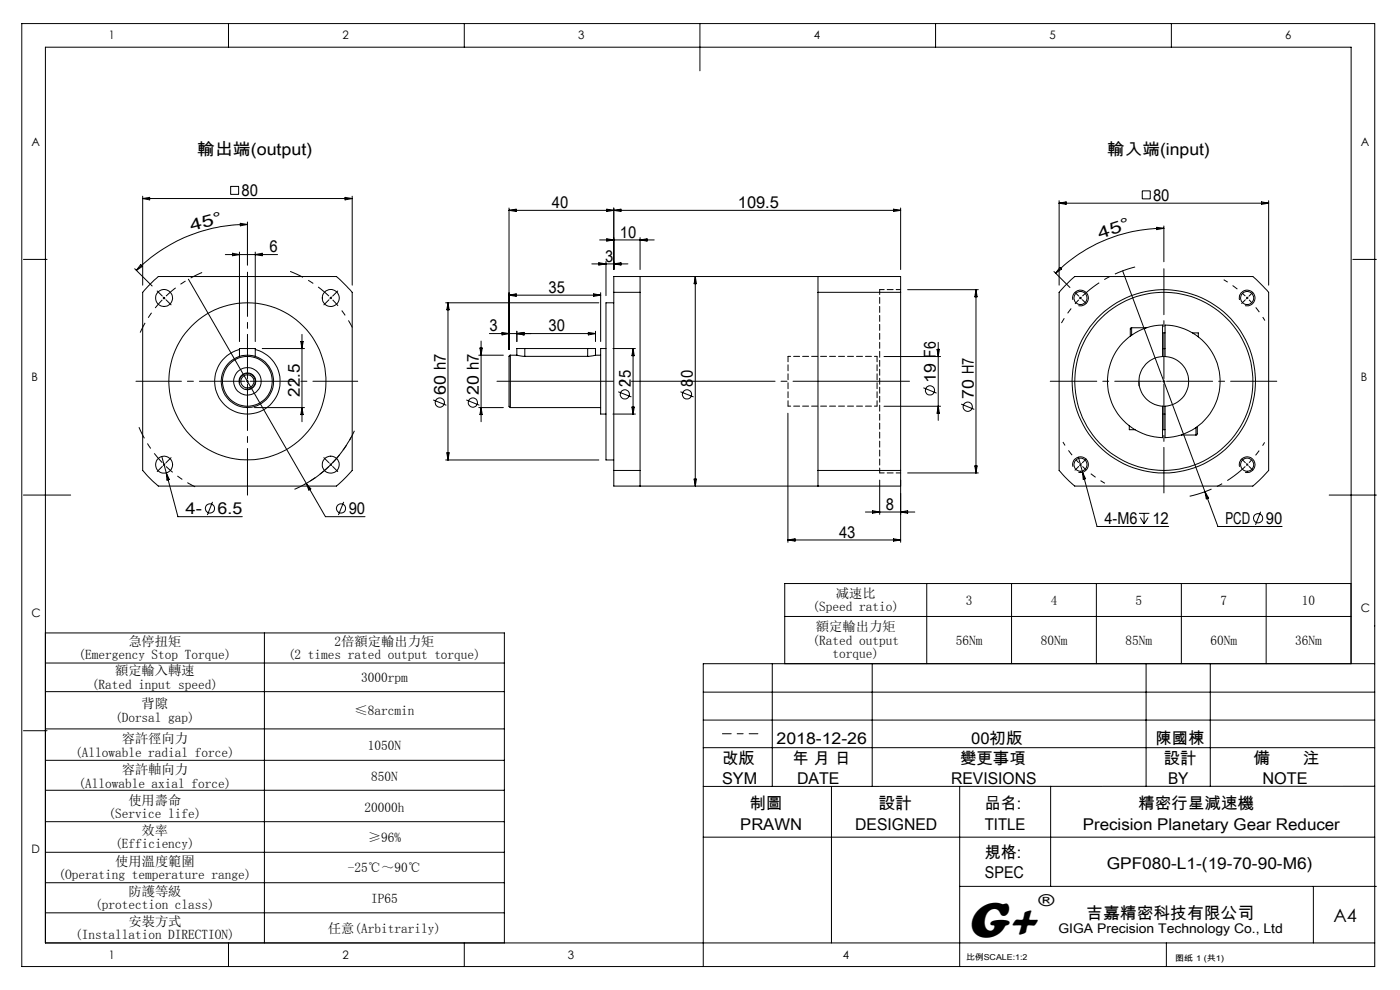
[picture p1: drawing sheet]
<svg xmlns="http://www.w3.org/2000/svg" width="297mm" height="210mm" viewBox="0 0 297 210" stroke-linecap="round" stroke-linejoin="round" font-family="sans-serif">
<g fill="none" stroke="#000" stroke-width=".21">
<path d="M4.6 5h287v200h-287zM48.5 5v5M98.5 5v5M148.5 5v10M198.5 5v5M248.5 5v5M48.9 39.5h1.7v1.7h-1.7zM5 55h5M28.6 57l3.7 3.7M29.8 56.1l.4 .4-1.3 .9zM30.3 41.6v18.9M30.3 42.1h44.4"/>
<path d="M30.3 42.1l1.5-.2v.5zM40 59.2l29 50.4h8.4M47.8 54h11.1M49.3 53.7l1.5 .3-1.5 .2zM50.8 53.5v19M51 47.4l1.5 .2-1.5 .3zM52.5 47.6a33.2 33.2 0 0 0-23.6 9.8M52.5 47.1v9.2M54.2 53.5v19M54.2 54l1.4-.3v.5zM73.2 41.9l1.5 .2-1.5 .3zM74.7 41.6v18.9"/>
<path d="M108 44.6h83.1M108 44.1v30M108 44.6l1.5-.2v.5zM125.6 56h7.6M127 55.7l1.6 .3-1.6 .2zM127.2 50.9h11.6M128.6 55.5v7.2M128.7 44.4l1.5 .2-1.5 .3zM128.7 50.7l1.5 .2-1.5 .2zM130.2 44.1v13.1M130.2 44.6l1.5-.2v.5zM130.2 56l1.5-.3v.5z"/>
<path d="M135.8 58.7v3.3M135.8 50.4v6.8M135.8 50.9l1.5-.2v.4zM147.5 58.7v44.4M147.5 58.7l.2 1.5h-.5zM173.5 58.7v3.3M189.5 44.4l1.6 .2-1.6 .3zM191.1 44.1v13.1M223.6 57.6l3.4 3.4M224.7 42.6v17.9M224.7 43.1h44.4M224.7 43.1l1.5-.3v.5z"/>
<path d="M224.9 56.7l.3 .4-1.3 .9zM238.2 57.5l17.4 46.8M242.3 40.5h1.7v1.7h-1.7zM245.4 48.2l1.5 .2-1.5 .3zM246.9 48.4a32.5 32.5 0 0 0-23 9.6M246.9 47.9v7.6M267.6 42.8l1.5 .3-1.5 .2zM269.1 42.6v17.9M287 55h5M31.9 60.3l1.7-1.6h37.8l2.1 2 1.2 1.3v37.8l-2 2.1-1.3 1.2h-37.8l-2.2-2-1.1-1.3v-37.8zM34.6 63l.2 .2M34.8 63.2l-.2 .2"/>
<path d="M34.8 63.2l.2 .2M35 63l-.2 .2M50.8 74.1a6.9 6.9 0 0 0-4 10.7 6.9 6.9 0 0 0 11.4 0 6.9 6.9 0 0 0-4-10.7M50.8 75.6v-1.7h3.4v1.7M55.6 73.9h9M63.8 72.5h.5l-.2 1.4zM64.1 70.9v18.6M94.5 64.2h32.5M95 64.2v33.4M95 64.2l.3 1.5h-.5zM101.6 75.3h5.2M101.8 73.8h.5l-.2 1.5z"/>
<path d="M102.1 72.3v17.2M103.8 70.8h22.5M106.5 70.5l1.5 .3-1.5 .2zM108 62.6l1.5-.3v.6zM108 62.6h19.4M108.3 75.3l-.3 .3v10.6l.3 .3M108.3 75.3v11.2M109.6 70.3v2.2M109.6 70.8l1.6-.3v.5zM109.7 75.3l1.6 .3M111.3 73.9h-1.7v1.4h-1.3M111.3 73.9h13.4"/>
<path d="M111.3 75.6h13.4M111.3 73.9v1.7M124.7 73.9h1.6v1.4M124.7 73.9v1.7M124.8 70.5l1.5 .3-1.5 .2zM125.9 62.3l1.5 .3-1.5 .3zM126.3 75.3l-1.6 .3M126.3 75.3h1.1M126.3 70.3v2.2M127.4 62.1v10.4M128.6 73.9h-1.2v13.9h1.2M130 73.9h4.8"/>
<path d="M130.2 62v-3.3h60.9v3.3M130.2 64.2h-1.6v33.4h1.6M130.2 62v37.8M130.2 62h5.6M134.3 73.9v13.9M134.3 73.9l.2 1.6h-.4zM135.8 62v37.8M173.5 62h17.6M173.5 62v37.8M187.5 75.6h12M191.1 62v37.8M192.5 61.4h15"/>
<path d="M198.8 74.1h.5l-.3 1.5zM199 72.6v16.6M207 61.4v38.9M207 61.4l.3 1.6h-.5zM225.8 60.7l2.2-2h37.8l.9 .7 2.4 2.6v37.8l-1.2 1.3-2.1 2h-37.8l-1.3-1.2-2-2.1v-37.8zM227.6 63.6a1.67 1.67 0 0 1 1.5-2 1.67 1.67 0 0 1 1.8 1.8 1.67 1.67 0 0 1-2.1 1.4M229 63l.4 .4M229.4 63l-.4 .4M240.1 69.5l-.3 .2v1.6M240.1 69.5v1.6M240.1 69.5l3 .1M246.6 75.6a5.3 5.3 0 0 0-5 5.3 5.3 5.3 0 0 0 5 5.3"/>
<path d="M246.6 75.6v-6.6a11.9 11.9 0 0 0-11.7 11.9 11.9 11.9 0 0 0 11.7 11.9v-6.6M246.6 75.6h.6M246.6 74h.6M246.6 70.6h.6M247.2 75.6a5.3 5.3 0 0 1 5 5.3 5.3 5.3 0 0 1-5 5.3M247.2 75.6v-6.6a11.9 11.9 0 0 1 11.6 11.9 11.9 11.9 0 0 1-11.6 11.9v-6.6M253 70.6h1.2v.9M263 63.6a1.67 1.67 0 0 1 1.5-2 1.67 1.67 0 0 1 1.7 1.8 1.67 1.67 0 0 1-2.1 1.4M34.3 96.8l1 3.5M50.9 81.3a1.67 1.67 0 0 1 1.5-2.1 1.67 1.67 0 0 1 1.7 1.9 1.67 1.67 0 0 1-2.1 1.4M52.3 86.5h.2M54 86.5h10.6"/>
<path d="M64.1 86.5l.2 1.4h-.5zM74.5 92.7a25.3 25.3 0 0 1-9.9 10.1M91.9 84.8l2.8 1.2M94.5 97.6h32.5M94.8 96.1h.5l-.3 1.5zM98.9 84.8l2.8 1.2M101.6 86.5h5.2M102.1 86.5l.2 1.4h-.5zM108.3 86.5h19.1M130 87.8h4.8M130.2 99.8v3.3h60.9v-3.3M130.2 99.8h5.6"/>
<path d="M131.2 83.1l2.7 1.1M134.1 86.4h.4l-.2 1.4zM135.8 99.8v3.3M144.4 83.1l2.7 1.1M167.1 87.7v27.3M173.5 99.8v3.3M173.5 99.8h17.6M187.5 86.2h12M195.9 82.3l2.8 1.1M199 86.2l.3 1.5h-.5zM203.9 85.7l2.8 1.1M206.8 98.8h.5l-.3 1.5z"/>
<path d="M227.6 99a1.67 1.67 0 0 1 1.5-2.1 1.67 1.67 0 0 1 1.8 1.8 1.67 1.67 0 0 1-2.1 1.5M228.8 97l.9 3.2M239.6 90.3v.8h1.2M241.6 80.9v.9M246.6 86.2h.6M246.6 87.8h.6M246.6 91.1h.6M250.7 92.2l3 .1M253.7 90.7v1.6M254 90.5v1.6l-.3 .2M263 99a1.67 1.67 0 0 1 1.4-2.1 1.67 1.67 0 0 1 1.8 1.8 1.67 1.67 0 0 1-2.1 1.5M5 105h10"/>
<path d="M35.3 100.3l2.4 9.3h13.7M35.3 100.3l.6 1.4-.5 .1zM45.1 106.5l-1.1 2.7M65 102.5l.9 1.2-.4 .3zM72.9 106.5l-1.1 2.7M147.2 101.6h.5l-.2 1.5zM167.1 114.5h24M167.1 114.5l1.6-.2v.5zM183.6 108.6h10.5M185.1 108.3l1.5 .3-1.5 .3zM186.6 101.8v7.3M189.5 114.3l1.6 .2-1.6 .3z"/>
<path d="M191.1 101.8v13.2M191.1 108.6l1.4-.3v.6zM192.5 100.3h15M229.7 100.2l3 11.5h15.2M229.7 100.2l.6 1.4-.5 .1zM241.6 108.9h2.2M241.9 109.8l.8 1.3M242.7 108.9v2.2M243.6 109.8l-.9 1.3M255.6 104.3l2.8 7.4h13.6M255.6 104.3l.8 1.3-.5 .2zM267.4 108.5l-1.1 2.8"/>
<path d="M282 105h10M9.6 134.3h97.4v65.7M56.1 134.3v65.7M166.5 130.8h120.1M196.6 123.8v17M214.6 123.8v17M232.6 123.8v17M250.6 123.8v17M268.6 123.8v17M5 155h5M9.6 140.6h97.4M9.6 146.7h97.4"/>
<path d="M9.6 154.6h97.4M149.2 152.7h142.4M149.2 146.8h142.4M149.2 158.6h142.4M163.8 140.8v26M166.5 140.8v-17h120.1v17M185 140.8v26M243.1 140.8v26M256.8 140.8v26M286.6 140.8v-130.8h-277v190h282M291.6 140.8h-142.4v64.2M9.6 161.3h97.4"/>
<path d="M9.6 167.6h97.4M9.6 174.3h97.4M149.2 177.6h142.4M176.4 166.8v33.2M203.6 166.8v38.2M222.9 166.8v21.2M291.6 166.8h-142.4M9.6 180.8h97.4M9.6 187.2h97.4M9.6 193.6h97.4M203.6 188h88.4M278.6 188v12"/>
<path d="M48.5 200v5M98.5 200v5M247.4 200v5"/>
<circle cx="34.8" cy="63.2" r="1.8"/>
<circle cx="70.2" cy="63.2" r="1.79"/>
<circle cx="229.2" cy="63.2" r="1.38"/>
<circle cx="264.6" cy="63.2" r="1.38"/>
<circle cx="34.8" cy="98.6" r="1.81"/>
<circle cx="52.5" cy="80.9" r="5.6"/>
<circle cx="52.5" cy="80.9" r="1.38"/>
<circle cx="52.5" cy="80.9" r="2.9"/>
<circle cx="52.5" cy="80.9" r="16.7"/>
<circle cx="52.5" cy="80.9" r="1.77"/>
<circle cx="52.5" cy="80.9" r="5.3"/>
<circle cx="70.2" cy="98.6" r="1.8"/>
<circle cx="93.3" cy="85.4" r=".98"/>
<circle cx="100.3" cy="85.4" r=".98"/>
<circle cx="132.6" cy="83.7" r=".98"/>
<circle cx="145.8" cy="83.7" r=".98"/>
<circle cx="197.3" cy="82.8" r=".98"/>
<circle cx="205.3" cy="86.3" r=".98"/>
<circle cx="229.2" cy="98.6" r="1.39"/>
<circle cx="246.9" cy="80.9" r="19.4"/>
<circle cx="246.9" cy="80.9" r="18.9"/>
<circle cx="264.6" cy="98.6" r="1.39"/>
<circle cx="44.5" cy="107.8" r=".97"/>
<circle cx="72.3" cy="107.8" r=".97"/>
<circle cx="266.9" cy="109.9" r=".98"/>
</g>
<path d="M228.8 63.6a25 25 0 0 0-3.6 4.9" fill="none" stroke="#000" stroke-width=".21" stroke-dasharray="30.5 1.3 1.3 1.3" stroke-dashoffset="29.3" stroke-linecap="butt"/>
<path d="M229.6 62.8a25 25 0 0 1 11.2-6.2" fill="none" stroke="#000" stroke-width=".21" stroke-dasharray="30.5 1.3 1.3 1.3" stroke-dashoffset="25.9" stroke-linecap="butt"/>
<path d="M70.2 63.2l-.2-.2M70.2 63.2l.2 .2M264.6 63.2l-.2-.2M264.6 63.2l.2 .2M34.8 98.6l.2 .1M34.8 98.6l-.2-.2M70.2 98.6l.2-.2M70.2 98.6l-.2 .1M229.2 98.6l.2 .1M229.2 98.6l-.2-.2M264.6 98.6l.2-.2M264.6 98.6l-.2 .1" fill="none" stroke="#000" stroke-width=".21" stroke-dasharray="30.5 1.3 1.3 1.3" stroke-linecap="butt"/>
<path d="M264.2 62.8a25 25 0 0 0-4.6-3.5" fill="none" stroke="#000" stroke-width=".21" stroke-dasharray="30.5 1.3 1.3 1.3" stroke-dashoffset="29.5" stroke-linecap="butt"/>
<path d="M265 63.6l1.8 2.1 1.5 2.3M228.8 98.2l-1.8-2.1-1.5-2.3" fill="none" stroke="#000" stroke-width=".21" stroke-dasharray="30.5 1.3 1.3 1.3" stroke-dashoffset="29.6" stroke-linecap="butt"/>
<path d="M265 98.2l1.7-2.1 1.6-2.3" fill="none" stroke="#000" stroke-width=".21" stroke-dasharray="30.5 1.3 1.3 1.3" stroke-dashoffset="29.7" stroke-linecap="butt"/>
<path d="M264.2 98.9a25 25 0 0 1-11.8 6.4" fill="none" stroke="#000" stroke-width=".21" stroke-dasharray="30.5 1.3 1.3 1.3" stroke-dashoffset="25.6" stroke-linecap="butt"/>
<path d="M229.6 98.9a25 25 0 0 0 4.8 3.6" fill="none" stroke="#000" stroke-width=".21" stroke-dasharray="30.5 1.3 1.3 1.3" stroke-dashoffset="29.4" stroke-linecap="butt"/>
<path d="M34.4 63.6a25 25 0 0 0-4.7 6.9" fill="none" stroke="#000" stroke-width=".21" stroke-dasharray="30.5 1.3 1.3 1.3" stroke-dashoffset="28.2" stroke-linecap="butt"/>
<path d="M35.2 62.8a25 25 0 0 1 7.7-5" fill="none" stroke="#000" stroke-width=".21" stroke-dasharray="30.5 1.3 1.3 1.3" stroke-dashoffset="27.8" stroke-linecap="butt"/>
<path d="M35.2 98.9a25 25 0 0 0 6.2 4.4" fill="none" stroke="#000" stroke-width=".21" stroke-dasharray="30.5 1.3 1.3 1.3" stroke-dashoffset="28.6" stroke-linecap="butt"/>
<path d="M34.4 98.2a25 25 0 0 1-4.9-7.6" fill="none" stroke="#000" stroke-width=".21" stroke-dasharray="30.5 1.3 1.3 1.3" stroke-dashoffset="27.9" stroke-linecap="butt"/>
<path d="M70.6 98.2a25 25 0 0 0 4.6-6.8" fill="none" stroke="#000" stroke-width=".21" stroke-dasharray="30.5 1.3 1.3 1.3" stroke-dashoffset="28.3" stroke-linecap="butt"/>
<path d="M69.8 98.9a25 25 0 0 1-7.3 4.9" fill="none" stroke="#000" stroke-width=".21" stroke-dasharray="30.5 1.3 1.3 1.3" stroke-dashoffset="28" stroke-linecap="butt"/>
<path d="M69.8 62.8a25 25 0 0 0-8.2-5.2" fill="none" stroke="#000" stroke-width=".21" stroke-dasharray="30.5 1.3 1.3 1.3" stroke-dashoffset="27.5" stroke-linecap="butt"/>
<path d="M70.6 63.6a25 25 0 0 1 4.1 5.9" fill="none" stroke="#000" stroke-width=".21" stroke-dasharray="30.5 1.3 1.3 1.3" stroke-dashoffset="28.8" stroke-linecap="butt"/>
<path d="M105.4 80.9h87.5" fill="none" stroke="#000" stroke-width=".21" stroke-dasharray="30.5 1.3 1.3 1.3" stroke-dashoffset="5.8"/>
<path d="M153.3 155.6h7.5" fill="none" stroke="#000" stroke-width=".21" stroke-dasharray="30.5 1.3 1.3 1.3" stroke-dashoffset="28.6"/>
<path d="M191.1 61.4h-4.5M186.6 100.3h4.5" fill="none" stroke="#000" stroke-width=".21" stroke-dasharray="1.3 .6" stroke-dashoffset=".3"/>
<path d="M186.6 100.3v-38.9" fill="none" stroke="#000" stroke-width=".21" stroke-dasharray="1.3 .6" stroke-dashoffset=".2"/>
<path d="M167.2 86.2v-10.6M186.1 86.2v-10.6" fill="none" stroke="#000" stroke-width=".21" stroke-dasharray="1.3 .6" stroke-dashoffset=".1"/>
<path d="M186.1 75.6h-18.9M167.2 86.2h18.9" fill="none" stroke="#000" stroke-width=".21" stroke-dasharray="1.3 .6" stroke-dashoffset=".7"/>
<g fill="none" stroke="#000" stroke-width=".21" stroke-dasharray="30.5 1.3 1.3 1.3">
<path d="M34.4 62.8l-1-1.1M35.2 63.6l1.1 1.1M69.8 63.6l-1.1 1.1M70.2 63.2l.2-.2M70.2 63.2l-.2 .2M70.6 62.8l1.1-1.1M228.8 62.8l-.7-.8M229.6 63.6l.8 .8M264.2 63.6l-.8 .8M264.6 63.2l.2-.2M264.6 63.2l-.2 .2M265 62.8l.8-.8"/>
<path d="M34.4 98.9l-1 1.1M34.8 98.6l-.2 .1M34.8 98.6l.2-.2M35.2 98.2l1.1-1.1M52.5 80.9v-.3M52.5 80.9h-.3M52.5 80.9v.3M52.5 80.9h.3M69.8 98.2l-1.1-1.1M70.2 98.6l.2 .1M70.2 98.6l-.2-.2M70.6 98.9l1.1 1.1"/>
<path d="M228.8 98.9l-.7 .8M229.2 98.6l-.2 .1M229.2 98.6l.2-.2M229.6 98.2l.8-.8M246.9 80.9v-.3M246.9 80.9h-.3M246.9 80.9v.3M246.9 80.9h.3M264.2 98.2l-.8-.8M264.6 98.6l.2 .1M264.6 98.6l-.2-.2M265 98.9l.8 .8"/>
</g>
<path d="M246.9 80.3v-23.3M247.5 80.9h23.4" fill="none" stroke="#000" stroke-width=".21" stroke-dasharray="30.5 1.3 1.3 1.3" stroke-dashoffset="20.7"/>
<path d="M52.5 81.4v23.6M246.4 80.9h-23.6" fill="none" stroke="#000" stroke-width=".21" stroke-dasharray="30.5 1.3 1.3 1.3" stroke-dashoffset="20.6"/>
<path d="M51.9 80.9h-23.1M246.9 81.4v23.2" fill="none" stroke="#000" stroke-width=".21" stroke-dasharray="30.5 1.3 1.3 1.3" stroke-dashoffset="20.8"/>
<path d="M52.5 80.3v-22.6" fill="none" stroke="#000" stroke-width=".21" stroke-dasharray="30.5 1.3 1.3 1.3" stroke-dashoffset="21.1"/>
<path d="M53.1 80.9h22.8" fill="none" stroke="#000" stroke-width=".21" stroke-dasharray="30.5 1.3 1.3 1.3" stroke-dashoffset="21"/>
<text font-size="11" x="205.1" y="198.7">G+</text>
<text font-size="3.9" x="282.9" y="195.5">A4</text>
<g font-size="3.5">
<text x="41.9" y="32.8">輸出端(output)</text>
<text x="234.9" y="32.8">輸入端(input)</text>
<text x="51.2" y="41.6">80</text>
<text x="117.1" y="44.1">40</text>
<text x="156.5" y="44.1">109.5</text>
<text x="244.6" y="42.6">80</text>
<text x="40.6" y="49.1" transform="rotate(-15 40.6 49.1)">4 5 °</text>
<text x="57.1" y="53.5">6</text>
<text x="131.5" y="50.4">10</text>
<text x="233.3" y="50.7" transform="rotate(-18 233.3 50.7)">4 5 °</text>
<text x="128.4" y="55.5">3</text>
<text x="116.4" y="62.1">35</text>
<text x="103.8" y="70.3">3</text>
<text x="116.4" y="70.3">30</text>
<text x="94.6" y="83.8" transform="rotate(-90 94.6 83.8)">60 h7</text>
<text x="101.6" y="83.8" transform="rotate(-90 101.6 83.8)">20 h7</text>
<text x="133.8" y="82" transform="rotate(-90 133.8 82)">25</text>
<text x="147" y="82" transform="rotate(-90 147 82)">80</text>
<text x="198.6" y="81.2" transform="rotate(-90 198.6 81.2)">19 F6</text>
<text x="63.6" y="84.2" transform="rotate(-90 63.6 84.2)">22.5</text>
<text x="206.6" y="84.6" transform="rotate(-90 206.6 84.6)">70 H7</text>
<text x="39.4" y="109.1">4-</text>
<text x="46.2" y="109.1">6.5</text>
<text x="74" y="109.1">90</text>
<text x="187.9" y="108.1">8</text>
<text x="234.3" y="111.2">4-M6</text>
<text x="244.5" y="111.2">12</text>
<text x="260" y="111.2">PCD</text>
<text x="268.5" y="111.2">90</text>
<text x="178" y="114">43</text>
<text x="220.3" y="192.2">®</text>
<text x="230.5" y="194.8">吉嘉精密科技有限公司</text>
</g>
<g font-size="3.4">
<text x="164.8" y="157.8">2018-12-26</text>
<text x="206" y="157.8">00初版</text>
<text x="245.2" y="157.8">陳國棟</text>
<text x="153.2" y="162">改版</text>
<text x="153.2" y="166.3">SYM</text>
<text x="168.1" y="162">年 月 日</text>
<text x="169.1" y="166.3">DATE</text>
<text x="201.8" y="166.3">REVISIONS</text>
<text x="203.7" y="162">變更事項</text>
<text x="246.9" y="162">設計</text>
<text x="247.8" y="166.3">BY</text>
<text x="265.9" y="162">備</text>
<text x="267.8" y="166.3">NOTE</text>
<text x="276.4" y="162">注</text>
<text x="159" y="171.7">制圖</text>
<text x="186.3" y="171.7">設計</text>
<text x="208.9" y="171.7">品名:</text>
<text x="241.4" y="171.7">精密行星減速機</text>
<text x="157" y="176">PRAWN</text>
<text x="181.4" y="176">DESIGNED</text>
<text x="208.9" y="176">TITLE</text>
<text x="229.7" y="176">Precision Planetary Gear Reducer</text>
<text x="208.9" y="182">規格:</text>
<text x="234.8" y="184.3">GPF080-L1-(19-70-90-M6)</text>
<text x="208.9" y="186.3">SPEC</text>
</g>
<g font-size="2.8">
<text x="172.4" y="129.7">(Speed ratio)</text>
<text x="177.3" y="126.9">减速比</text>
<text x="204.9" y="128.3">3</text>
<text x="222.9" y="128.3">4</text>
<text x="240.9" y="128.3">5</text>
<text x="258.9" y="128.3">7</text>
<text x="276.2" y="128.3">10</text>
<text x="27.2" y="137">急停扭矩</text>
<text x="71" y="137">2倍額定輸出力矩</text>
<text x="172.4" y="136.8">(Rated output</text>
<text x="173.1" y="133.9">額定輸出力矩</text>
<text x="202.8" y="136.8">56Nm</text>
<text x="220.8" y="136.8">80Nm</text>
<text x="238.8" y="136.8">85Nm</text>
<text x="256.8" y="136.8">60Nm</text>
<text x="274.8" y="136.8">36Nm</text>
<text x="16.6" y="139.8">(Emergency Stop Torque)</text>
<text x="24.4" y="143.3">額定輸入轉速</text>
<text x="61.1" y="139.8">(2 times rated output torque)</text>
<text x="176.6" y="139.6">torque)</text>
<text x="19.5" y="146.1">(Rated input speed)</text>
<text x="76.6" y="144.7">3000rpm</text>
<text x="24.4" y="153.1">(Dorsal gap)</text>
<text x="30.1" y="150.2">背隙</text>
<text x="75.2" y="151.7">≤8arcmin</text>
<text x="15.9" y="160.5">(Allowable radial force)</text>
<text x="25.8" y="157.7">容許徑向力</text>
<text x="78" y="159.1">1050N</text>
<text x="16.6" y="167.1">(Allowable axial force)</text>
<text x="25.8" y="164.2">容許軸向力</text>
<text x="78.7" y="165.6">850N</text>
<text x="23" y="173.6">(Service life)</text>
<text x="27.2" y="170.7">使用壽命</text>
<text x="77.3" y="172.2">20000h</text>
<text x="24.4" y="180">(Efficiency)</text>
<text x="30.1" y="177.1">效率</text>
<text x="78" y="178.5">≥96%</text>
<text x="24.4" y="183.6">使用溫度範圍</text>
<text x="73.8" y="185">-25℃～90℃</text>
<text x="12.4" y="186.4">(Operating temperature range)</text>
<text x="27.2" y="190">防護等級</text>
<text x="78.7" y="191.4">IP65</text>
<text x="20.2" y="192.9">(protection class)</text>
<text x="27.2" y="196.4">安裝方式</text>
<text x="69.6" y="197.8">任意(Arbitrarily)</text>
<text x="224.5" y="197.8">GIGA Precision Technology Co., Ltd</text>
<text x="16" y="199.2">(Installation DIRECTION)</text>
</g>
<g font-size="2.5">
<text x="23.1" y="8.4">1</text>
<text x="72.7" y="8.4">2</text>
<text x="122.7" y="8.4">3</text>
<text x="172.7" y="8.4">4</text>
<text x="222.7" y="8.4">5</text>
<text x="272.7" y="8.4">6</text>
<text x="6.7" y="30.9">A</text>
<text x="288.7" y="30.9">A</text>
<text x="6.7" y="80.9">B</text>
<text x="288.7" y="80.9">B</text>
<text x="6.7" y="130.9">C</text>
<text x="288.7" y="129.9">C</text>
<text x="6.7" y="180.9">D</text>
<text x="23.1" y="203.4">1</text>
<text x="72.7" y="203.4">2</text>
<text x="120.5" y="203.4">3</text>
<text x="178.8" y="203.4">4</text>
</g>
<g font-size="1.7">
<text x="204.9" y="203.7">比例SCALE:1:2</text>
<text x="249.3" y="203.8">图纸 1 (共1)</text>
</g>
</svg>
